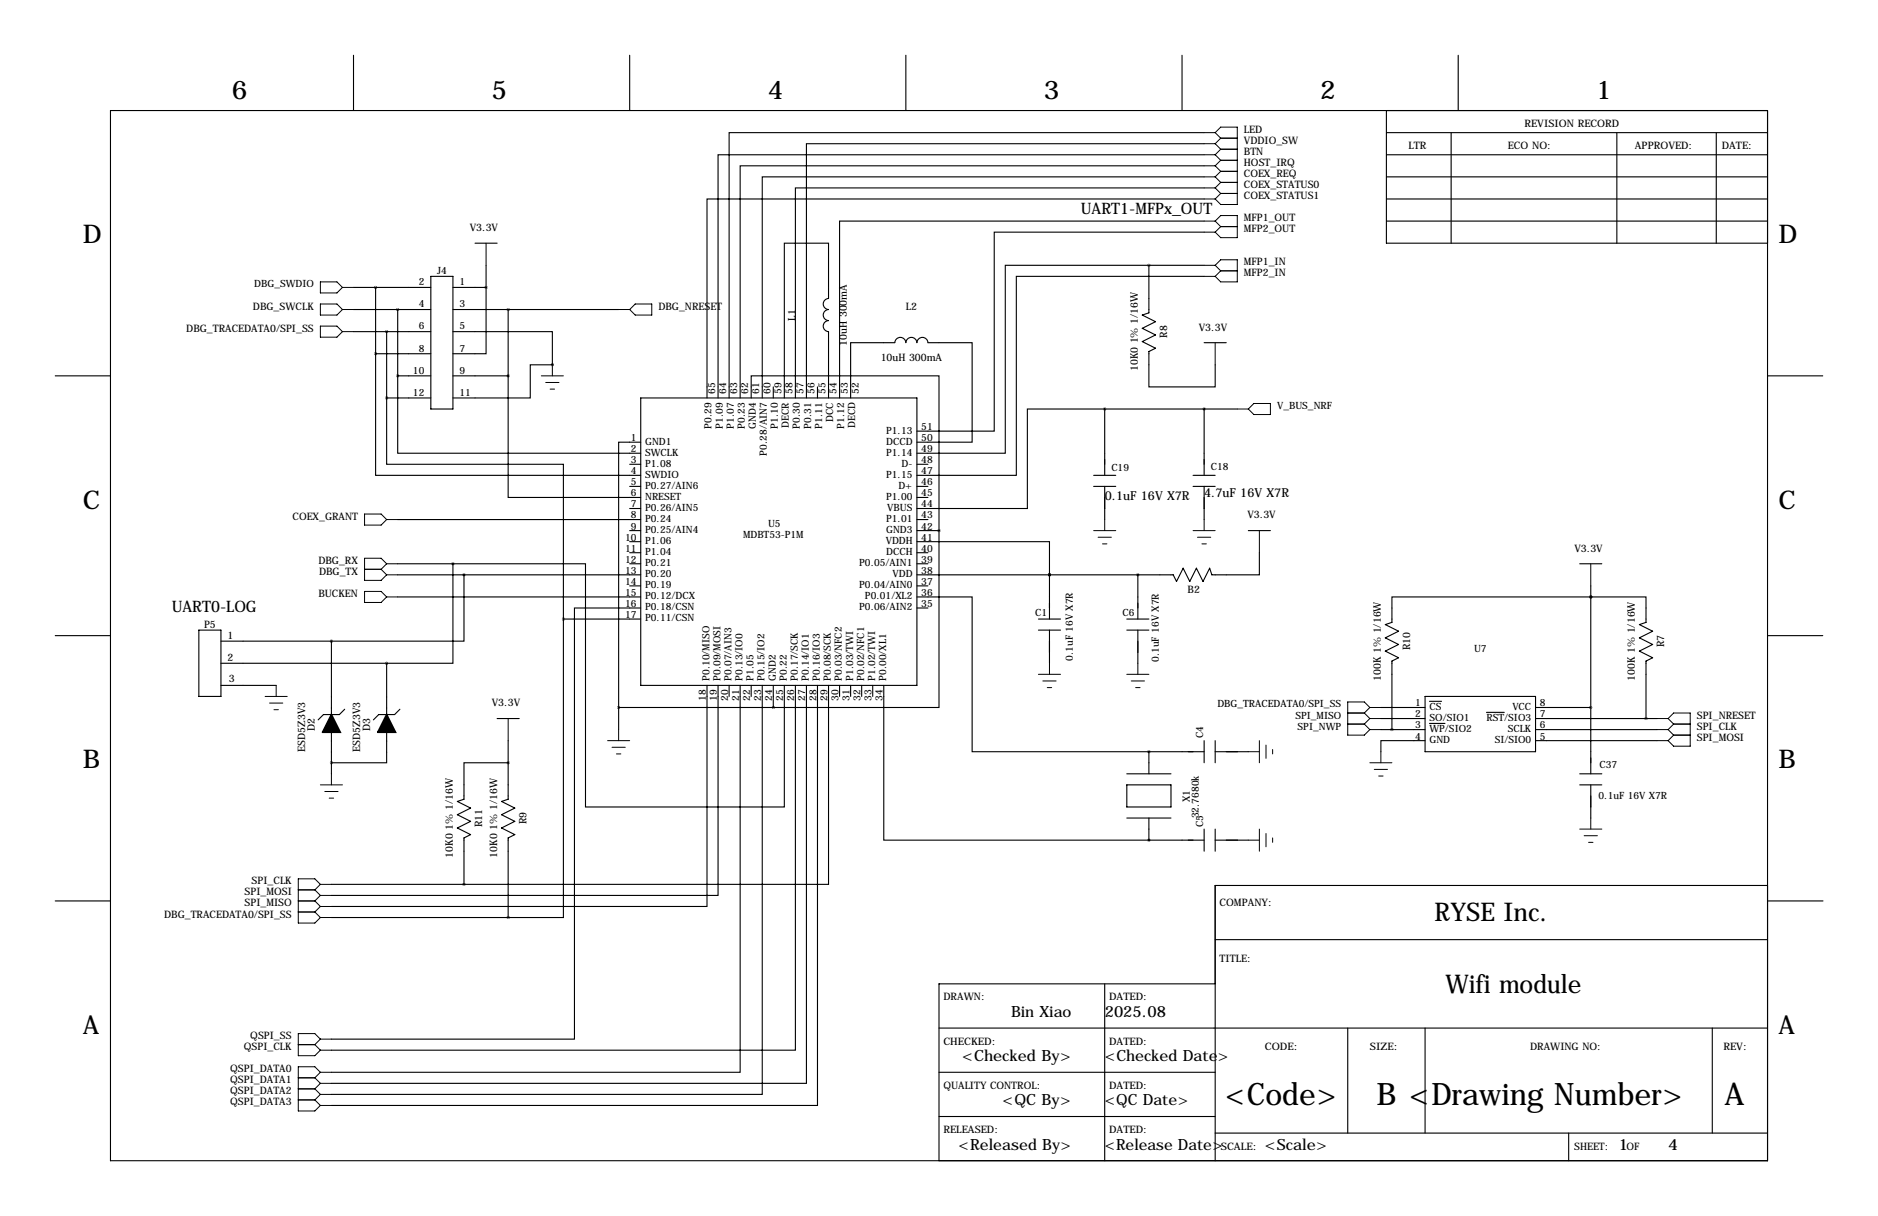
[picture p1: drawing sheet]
<svg xmlns="http://www.w3.org/2000/svg" width="432mm" height="279mm" viewBox="0 0 432 279" stroke-linecap="round" stroke-linejoin="round" font-family="sans-serif">
<g fill="none" stroke="#000" stroke-width=".25">
<path d="M81.3 12.7v12.7M144.8 12.7v12.7M208.3 12.7v12.7M271.8 12.7v12.7M335.3 12.7v12.7M25.4 25.4h381v241.3h-381zM276.9 38.1h-106.7v53.3M276.9 35.6h-111.8v55.8M276.9 30.5h-109.3v60.9M276.9 33h-91.5v58.4M318.8 30.5h87.6M318.8 35.6h87.6"/>
<path d="M318.8 25.4v30.5h87.6M333.7 30.5v25.4M371.8 30.5v25.4M394.6 30.5v25.4M109.2 55.9h5.1M276.9 40.6h-101.6v50.8M276.9 43.2h-94v48.2M276.9 50.8h-83.9v40.6M276.9 53.3h-48.3v45.8h-17.8M276.9 45.7h-114.3v45.7M318.8 45.7h87.6M318.8 50.8h87.6"/>
<path d="M318.8 40.6h87.6M81.3 66h17.8M81.3 71.1h17.8M81.3 76.2h17.8M86.4 66v15.3M88.9 76.2v15.2M91.4 71.1v15.3M99.1 63.5h5v30.5h-5zM104.1 76.2h22.9v7.6M104.1 66h7.7M104.1 71.1h38.1M111.8 66v15.3h-7.7"/>
<path d="M111.8 61v5M116.8 71.1v15.3M264.2 61h-33.1v43.1h-20.3M264.2 61v10.9l-1.6 .5 3.1 1.5-3.1 1.5 3.1 1.6-3.1 1.5 3.1 1.5-1.5 .8v8.1h15.2v-5.1M264.2 61h12.7M276.9 63.5h-43.2v45.7h-22.9M276.9 78.7h5M12.7 86.4h12.7M86.4 81.3v27.9h60.9M86.4 81.3h12.7M88.9 91.4v15.3h40.6v35.5M88.9 91.4h10.2"/>
<path d="M91.4 86.4v17.7h55.9M91.4 86.4h7.7M104.1 86.4h12.7M116.8 86.4v27.9h30.5M127 83.8h.1M127 83.8h-5.1v7.6h-17.8M147.3 91.4h63.5v66.1h-63.5zM172.7 91.4v-5h43.2v35.5M177.8 88.9v2.5M180.3 91.4v-35.5h10.2v12.7a1.27 1.27 0 0 0-1.2 1.3 1.27 1.27 0 0 0 1.2 1.2 1.27 1.27 0 0 0-1.2 1.3 1.27 1.27 0 0 0 1.2 1.3 1.27 1.27 0 0 0-1.2 1.2 1.27 1.27 0 0 0 1.2 1.3v15.2M188 88.9v2.5M195.6 91.4v-12.7h10.1a1.27 1.27 0 0 1 1.3-1.2 1.27 1.27 0 0 1 1.3 1.2 1.27 1.27 0 0 1 1.2-1.2 1.27 1.27 0 0 1 1.3 1.2 1.27 1.27 0 0 1 1.3-1.2 1.27 1.27 0 0 1 1.3 1.2h10.1v22.9h-12.7"/>
<path d="M254 94h-17.8v22.8h-25.4M254 94v15.2M254 94h30.5M276.9 94v15.2M406.4 86.4h12.7M91.4 119.4h55.9M144.8 106.7h2.5M144.8 111.8h2.5M144.8 116.8h2.5M147.3 101.6h-5.1v61M210.8 106.7h2.6M210.8 111.8h2.6"/>
<path d="M210.8 114.3h2.6M210.8 119.4h2.6M251.5 109.2h5M251.5 111.8h5M254 111.8v7.6M274.3 109.2h5.1M274.3 111.8h5.1M276.9 111.8v7.6M91.4 129.5h12.7M91.4 132.1h55.9M91.4 137.2h55.9M104.1 129.5h30.5v55.9h45.7v-27.9"/>
<path d="M104.1 129.5v22.9h-15.2M106.7 132.1v15.2h-30.5M144.8 121.9h2.5M144.8 124.5h2.5M144.8 127h2.5M144.8 129.5h2.5M144.8 134.6h2.5M147.3 139.7h-15.2v99.1h-55.9M210.8 137.2h12.7v35.5h40.7M210.8 124.5h30.5v7.6M210.8 121.9h5.1M210.8 127h2.6"/>
<path d="M210.8 129.5h2.6M210.8 134.6h2.6M210.8 139.7h2.6M215.9 121.9v40.7h-38.1M241.3 132.1h.1M241.3 132.1v10.1M261.6 132.1v10.1M287 121.9h5.1M289.6 127v5.1h-11l-.5-1.5-1.5 3-1.5-3-1.5 3-1.6-3-1.5 3-.8-1.5h-58.9M363.2 129.5h5.1M365.8 137.2h-45.8v5.8l-1.5 .5 3.1 1.5-3.1 1.6 3.1 1.5-3.1 1.5 3.1 1.5-1.6 .8v15.7M365.8 137.2h12.7v5.8l-1.6 .5 3.1 1.5-3.1 1.6 3.1 1.5-3.1 1.5 3.1 1.5-1.5 .8v13.2"/>
<path d="M365.8 137.2h.1M365.8 134.6v43.2M12.7 146h12.7M45.7 144.8h5.1v15.2h-5.1zM50.8 157.5h12.7M50.8 147.3h25.4M50.8 152.4h38.1M76.2 147.3v16.9M88.9 152.4v11.8M129.5 142.2v68.6h-12.7M129.5 142.2h17.8M162.6 157.5v50.8h-86.4"/>
<path d="M165.1 157.5v48.2h-88.9M167.6 157.5v2.5M170.2 157.5v88.9h-94M172.7 157.5v2.5M175.3 157.5v94h-99.1M177.8 157.5v5.1M182.9 157.5v83.8h-106.7M185.4 157.5v91.4h-109.2M188 157.5v96.5h-111.8M190.5 157.5v45.7h-83.8M193 157.5v2.5M195.6 157.5v2.5"/>
<path d="M198.1 157.5v2.5M200.7 157.5v2.5M203.2 157.5v35.5h61M238.8 142.2h5M238.8 144.8h5M241.3 144.8v7.6M259.1 142.2h5.1M259.1 144.8h5.1M261.6 144.8v7.6M406.4 146h12.7M76.2 168.2v9.6M79.2 163l-1.2 1.2h-3.6l-1.2 1.2"/>
<path d="M88.9 168.2v7.1h-12.7M91.9 163l-1.2 1.2h-3.6l-1.2 1.2M114.3 165.1h5.1M116.8 175.3h-10.1v8.3l-1.5 .5 3 1.6-3 1.5 3 1.5-3 1.5 3 1.6-1.5 .7v10.7M116.8 170.2v13.4l-1.5 .5 3.1 1.6-3.1 1.5 3.1 1.5-3.1 1.5 3.1 1.6-1.6 .7v18.3M142.2 162.6h35.6M142.2 162.6v5M259.1 177.8h10.1M264.2 172.7v5.1M264.2 172.7h12.7M276.9 170.2v5.1M279.4 170.2v5.1"/>
<path d="M279.4 172.7h7.6M317.5 162.6h10.2M317.5 165.1h10.2M317.5 167.6h10.2M327.7 170.2h-10.2v2.5M327.7 160h25.4v12.7h-25.4zM328.7 161.1h2.7M328.7 166.2h3.5M341.8 163.7h4.1M353.1 162.6h12.7M353.1 165.1h27.9M353.1 167.6h27.9"/>
<path d="M353.1 170.2h27.9M363.2 177.8h5.1M259.1 180.3h10.1v5.1h-10.1zM259.1 188h10.1M264.2 188v5M264.2 193h12.7M276.9 190.5v5.1M279.4 190.5v5.1M279.4 193h7.6M363.2 180.3h5.1M365.8 180.3v7.7M12.7 207h12.7"/>
<path d="M76.2 210.8h40.6M76.2 203.2h30.5M279.4 215.9h127M406.4 203.5h-127v63.2M406.5 207h12.7M215.9 236.2h190.5M254 226.1v40.6M279.4 226.1h-63.5v40.6M309.9 236.2v24.1M327.7 236.2v24.1M393.7 236.2v24.1M215.9 246.4h63.5"/>
<path d="M215.9 256.5h63.5M279.4 260.3h127M360.7 260.3v6.4"/>
</g>
<path d="M76.2 164.2l2 4h-4zM88.9 164.2l2 4h-4z" fill="#000" stroke="#000" stroke-width=".38"/>
<g fill="none" stroke="#000" stroke-width=".23">
<path d="M276.9 38.1h2.5M276.9 35.6h2.5M276.9 30.5h2.5M276.9 33h2.5M279.4 30.5l1.3-1.3h3.8v17.8h-3.8l-1.3-1.3M279.4 38.1l1.3 1.3M279.4 35.6l1.3 1.2M279.4 30.5l1.3 1.3M279.4 33l1.3 1.3M280.7 39.4h3.8M280.7 39.4l-1.3 1.2M280.7 36.8h3.8"/>
<path d="M280.7 36.8l-1.3 1.3M280.7 34.3h3.8M280.7 34.3l-1.3 1.3M280.7 31.8h3.8M280.7 31.8l-1.3 1.2M111.8 55.9v5.1M276.9 40.6h2.5M276.9 43.2h2.5M276.9 50.8h2.5M276.9 53.3h2.5M276.9 45.7h2.5M279.4 40.6l1.3 1.3"/>
<path d="M279.4 50.8l1.3-1.3h3.8v5.1h-3.8l-1.3-1.3M279.4 43.2l1.3 1.2M279.4 50.8l1.3 1.3M280.7 41.9h3.8M280.7 44.4h3.8M280.7 41.9l-1.3 1.3M280.7 52.1h3.8M280.7 52.1l-1.3 1.2M280.7 44.4l-1.3 1.3M73.7 64.8h3.8l1.2 1.2-1.2 1.3h-3.8zM73.7 69.8h3.8l1.2 1.3-1.2 1.3h-3.8zM73.7 74.9h3.8l1.2 1.3-1.2 1.3h-3.8z"/>
<path d="M78.7 66h2.6M78.7 76.2h2.6M78.7 71.1h2.6M142.2 71.1h2.6M144.8 71.1l1.2-1.3h3.9v2.6h-3.9zM276.9 61h2.5M276.9 63.5h2.5M279.4 61l1.3-1.3h3.8v5.1h-3.8l-1.3-1.3M279.4 61l1.3 1.2M279.4 78.7v5.1M280.7 62.2h3.8M280.7 62.2l-1.3 1.3"/>
<path d="M124.5 86.4h5M125.5 87.9h3M126.5 89.4h1M127 83.8v2.6M284.5 94h2.5M288.3 92.7h3.8v2.5h-3.8l-1.3-1.2zM83.8 118.1h3.8l1.3 1.3-1.3 1.3h-3.8zM88.9 119.4h2.5M254 119.4v2.5M276.9 119.4v2.5M83.8 135.9h3.8l1.3 1.3-1.3 1.2h-3.8zM83.8 130.8h3.8"/>
<path d="M87.6 130.8l1.3 1.3M88.9 137.2h2.5M88.9 129.5l-1.3-1.2h-3.8v5h3.8l1.3-1.2M88.9 132.1h2.5M88.9 129.5h2.5M88.9 129.5l-1.3 1.3M251.5 121.9h5M252.5 123.4h3M253.5 125h1M274.3 121.9h5.1M275.3 123.4h3.1M276.4 125h1"/>
<path d="M289.6 121.9v5.1M365.8 129.5v5.1M63.5 157.5v2.5M238.8 154.9h5M239.8 156.5h3M240.8 158h1M241.3 152.4v2.5M259.1 154.9h5.1M260.1 156.5h3M261.1 158h1M261.6 152.4v2.5M61 160h5"/>
<path d="M62 161.5h3M63 163.1h1M76.2 177.8v2.5M116.8 165.1v5.1M139.7 170.2h5.1M140.7 171.7h3.1M141.7 173.2h1M142.2 167.6v2.6M287 172.7h2.6M289.6 170.2v5.1M291.1 171.2v3M292.6 172.2v1"/>
<path d="M309.9 163.8h3.8M309.9 166.4h3.8M313.7 163.8l1.3 1.3M313.7 166.4l1.3 1.2M315 175.3h5M315 162.6h2.5M315 162.6l-1.3 1.2M315 162.6l-1.3-1.3h-3.8v7.6h3.8l1.3-1.3M315 165.1h2.5M315 165.1l-1.3 1.3M315 167.6h2.5M316 176.8h3"/>
<path d="M317 178.3h1M317.5 172.7v2.6M381 170.2h2.5M381 165.1h2.5M381 167.6h2.5M383.5 165.1l1.3-1.3h3.8v7.6h-3.8l-1.3-1.2M383.5 165.1l1.3 1.3M383.5 167.6l1.3 1.3M384.8 166.4h3.8M384.8 168.9h3.8M384.8 168.9l-1.3 1.3M384.8 166.4l-1.3 1.2"/>
<path d="M73.7 180.3h5M74.7 181.9h3M75.7 183.4h1M287 193h2.6M289.6 190.5v5.1M291.1 191.5v3.1M292.6 192.5v1M363.2 190.5h5.1M364.2 192h3.1M365.3 193.5h1M365.8 188v2.5M68.6 204.5h3.8"/>
<path d="M68.6 207h3.8M68.6 209.5h3.8M72.4 204.5l1.3 1.2M72.4 207l1.3 1.3M72.4 209.5l1.3 1.3M73.7 203.2l-1.3-1.3h-3.8v10.2h3.8l1.3-1.3M73.7 203.2h2.5M73.7 203.2l-1.3 1.3M73.7 205.7h2.5M73.7 205.7l-1.3 1.3M73.7 208.3h2.5M73.7 208.3l-1.3 1.2"/>
<path d="M73.7 210.8h2.5M73.7 238.8l-1.3-1.3h-3.8v5.1h3.8l1.3-1.3M73.7 238.8h2.5M73.7 238.8l-1.3 1.2M68.6 240h3.8M68.6 247.6h3.8M68.6 252.7h3.8M68.6 250.2h3.8M72.4 240l1.3 1.3M72.4 250.2l1.3 1.3M72.4 247.6l1.3 1.3M72.4 252.7l1.3 1.3"/>
<path d="M73.7 241.3h2.5M73.7 246.4l-1.3-1.3h-3.8v10.2h3.8l1.3-1.3M73.7 246.4h2.5M73.7 246.4l-1.3 1.2M73.7 251.5h2.5M73.7 251.5l-1.3 1.2M73.7 248.9h2.5M73.7 248.9l-1.3 1.3M73.7 254h2.5"/>
</g>
<path d="M264.1 193a.05 .05 0 0 0 .1 0 .05 .05 0 0 0-.1 0zM264.1 172.7a.05 .05 0 0 0 .1 0 .05 .05 0 0 0-.1 0zM142.2 162.6a.05 .05 0 0 0 .1 0 .05 .05 0 0 0-.1 0zM91.4 71.1a.05 .05 0 0 0 .1 0 .05 .05 0 0 0-.1 0zM86.3 66a.05 .05 0 0 0 .1 0 .05 .05 0 0 0-.1 0zM116.8 71.1a.05 .05 0 0 0 .1 0 .05 .05 0 0 0-.1 0zM276.8 94a.05 .05 0 0 0 .1 0 .05 .05 0 0 0-.1 0zM264.1 61a.05 .05 0 0 0 .1 0 .05 .05 0 0 0-.1 0zM104.1 129.5a.05 .05 0 0 0 .1 0 .05 .05 0 0 0-.1 0zM365.7 162.6a.05 .05 0 0 0 .1 0 .05 .05 0 0 0-.1 0zM116.8 210.8a.05 .05 0 0 0 .1 0 .05 .05 0 0 0-.1 0zM116.8 175.3a.05 .05 0 0 0 .1 0 .05 .05 0 0 0-.1 0zM129.5 142.2a.05 .05 0 0 0 .1 0 .05 .05 0 0 0-.1 0zM86.3 81.3a.05 .05 0 0 0 .1 0 .05 .05 0 0 0-.1 0zM91.4 86.4a.05 .05 0 0 0 .1 0 .05 .05 0 0 0-.1 0zM116.8 86.4a.05 .05 0 0 0 .1 0 .05 .05 0 0 0-.1 0zM111.7 66a.05 .05 0 0 0 .1 0 .05 .05 0 0 0-.1 0zM365.7 137.2a.05 .05 0 0 0 .1 0 .05 .05 0 0 0-.1 0zM320 167.6a.05 .05 0 0 0 .1 0 .05 .05 0 0 0-.1 0zM365.7 137.2a.05 .05 0 0 0 .1 0 .05 .05 0 0 0-.1 0zM378.4 165.1a.05 .05 0 0 0 .1 0 .05 .05 0 0 0-.1 0z" fill="#000" stroke="#000" stroke-width=".63"/>
<g font-size="7.1">
<text x="281.7" y="254">&lt;Code&gt;</text>
<text x="316.5" y="254">B &lt;Drawing Number&gt;</text>
<text x="396.5" y="254">A</text>
</g>
<g font-size="5.9">
<text x="53.3" y="22.9">6</text>
<text x="113" y="22.9">5</text>
<text x="176.5" y="22.9">4</text>
<text x="240" y="22.9">3</text>
<text x="303.5" y="22.9">2</text>
<text x="367" y="22.9">1</text>
<text x="19" y="55.9">D</text>
<text x="408.9" y="55.9">D</text>
<text x="19" y="116.8">C</text>
<text x="408.9" y="116.8">C</text>
<text x="19" y="176.5">B</text>
<text x="408.9" y="176.5">B</text>
<text x="329.8" y="211.6">RYSE Inc.</text>
<text x="332.3" y="228.1">Wifi module</text>
<text x="19" y="237.5">A</text>
<text x="408.9" y="237.5">A</text>
</g>
<g font-size="3.6">
<text x="248.5" y="49.2">UART1-MFPx_OUT</text>
<text x="39.5" y="140.6">UART0-LOG</text>
<text x="232.5" y="233.7">Bin Xiao</text>
<text x="254" y="233.7">2025.08</text>
<text x="221.2" y="243.8">&lt;Checked By&gt;</text>
<text x="254" y="243.8">&lt;Checked Date&gt;</text>
<text x="230.5" y="254">&lt;QC By&gt;</text>
<text x="254" y="254">&lt;QC Date&gt;</text>
<text x="220.4" y="264.1">&lt;Released By&gt;</text>
<text x="254" y="264.1">&lt;Release Date&gt;</text>
<text x="290.8" y="264.1">&lt;Scale&gt;</text>
<text x="372.1" y="264.1">1</text>
<text x="383.5" y="264.1">4</text>
</g>
<g font-size="2.8">
<text x="254" y="114.8">0.1uF 16V X7R</text>
<text x="276.9" y="114.3">4.7uF 16V X7R</text>
</g>
<g font-size="2.4">
<text x="350.5" y="29.2">REVISION RECORD</text>
<text x="286" y="35.6">BTN</text>
<text x="286" y="30.5">LED</text>
<text x="286" y="33">VDDIO_SW</text>
<text x="323.8" y="34.3">LTR</text>
<text x="346.7" y="34.3">ECO NO:</text>
<text x="375.9" y="34.3">APPROVED:</text>
<text x="395.9" y="34.3">DATE:</text>
<text x="286" y="40.6">COEX_REQ</text>
<text x="286" y="38.1">HOST_IRQ</text>
<text x="286" y="43.2">COEX_STATUS0</text>
<text x="286" y="45.7">COEX_STATUS1</text>
<text x="108" y="53.1">V3.3V</text>
<text x="286" y="50.8">MFP1_OUT</text>
<text x="286" y="53.3">MFP2_OUT</text>
<text x="286" y="61">MFP1_IN</text>
<text x="286" y="63.5">MFP2_IN</text>
<text x="58.2" y="71.1">DBG_SWCLK</text>
<text x="151.4" y="71.1">DBG_NRESET</text>
<text x="208.3" y="71.1">L2</text>
<text x="42.8" y="76.2">DBG_TRACEDATA0/SPI_SS</text>
<text x="182.9" y="73.7" transform="rotate(-90 182.9 73.7)">L1</text>
<text x="268.4" y="77.6" transform="rotate(-90 268.4 77.6)">R8</text>
<text x="275.6" y="75.9">V3.3V</text>
<text x="194.7" y="79.5" transform="rotate(-90 194.7 79.5)">10uH 300mA</text>
<text x="202.5" y="82.9">10uH 300mA</text>
<text x="261.6" y="85.3" transform="rotate(-90 261.6 85.3)">10K0 1% 1/16W</text>
<text x="67.3" y="119.4">COEX_GRANT</text>
<text x="286.8" y="119.1">V3.3V</text>
<text x="73.2" y="129.5">DBG_RX</text>
<text x="362" y="126.7">V3.3V</text>
<text x="73.2" y="137.2">BUCKEN</text>
<text x="73.4" y="132.1">DBG_TX</text>
<text x="273" y="136.3">B2</text>
<text x="46.9" y="144.3">P5</text>
<text x="52.3" y="146.8">1</text>
<text x="324.2" y="149.4" transform="rotate(-90 324.2 149.4)">R10</text>
<text x="382.7" y="148.7" transform="rotate(-90 382.7 148.7)">R7</text>
<text x="52.3" y="151.9">2</text>
<text x="52.6" y="156.7">3</text>
<text x="317.5" y="156.4" transform="rotate(-90 317.5 156.4)">100K 1% 1/16W</text>
<text x="375.9" y="156.4" transform="rotate(-90 375.9 156.4)">100K 1% 1/16W</text>
<text x="72.4" y="167.9" transform="rotate(-90 72.4 167.9)">D2</text>
<text x="85.1" y="167.9" transform="rotate(-90 85.1 167.9)">D3</text>
<text x="113.1" y="162.3">V3.3V</text>
<text x="390.1" y="165.1">SPI_NRESET</text>
<text x="390.1" y="167.6">SPI_CLK</text>
<text x="70.1" y="172.7" transform="rotate(-90 70.1 172.7)">ESD5Z3V3</text>
<text x="82.8" y="172.7" transform="rotate(-90 82.8 172.7)">ESD5Z3V3</text>
<text x="390.1" y="170.2">SPI_MOSI</text>
<text x="110.9" y="190" transform="rotate(-90 110.9 190)">R11</text>
<text x="121" y="189.4" transform="rotate(-90 121 189.4)">R9</text>
<text x="104.1" y="197.1" transform="rotate(-90 104.1 197.1)">10K0 1% 1/16W</text>
<text x="114.3" y="197.1" transform="rotate(-90 114.3 197.1)">10K0 1% 1/16W</text>
<text x="57.9" y="203.2">SPI_CLK</text>
<text x="56.2" y="205.7">SPI_MOSI</text>
<text x="56.2" y="208.3">SPI_MISO</text>
<text x="280.4" y="208.3">COMPANY:</text>
<text x="37.7" y="210.8">DBG_TRACEDATA0/SPI_SS</text>
<text x="280.4" y="221">TITLE:</text>
<text x="216.9" y="229.9">DRAWN:</text>
<text x="255" y="229.9">DATED:</text>
<text x="57.6" y="238.8">QSPI_SS</text>
<text x="56.1" y="241.3">QSPI_CLK</text>
<text x="216.9" y="240">CHECKED:</text>
<text x="255" y="240">DATED:</text>
<text x="290.8" y="241.3">CODE:</text>
<text x="315" y="241.3">SIZE:</text>
<text x="351.8" y="241.3">DRAWING NO:</text>
<text x="396.2" y="241.3">REV:</text>
<text x="52.9" y="246.4">QSPI_DATA0</text>
<text x="52.9" y="251.5">QSPI_DATA2</text>
<text x="52.9" y="248.9">QSPI_DATA1</text>
<text x="216.9" y="250.2">QUALITY CONTROL:</text>
<text x="255" y="250.2">DATED:</text>
<text x="52.9" y="254">QSPI_DATA3</text>
<text x="216.9" y="260.3">RELEASED:</text>
<text x="255" y="260.3">DATED:</text>
<text x="280.7" y="264.2">SCALE:</text>
<text x="361.9" y="264.2">SHEET:</text>
<text x="374" y="264.2">OF</text>
</g>
<g font-size="2.3">
<text x="96.3" y="65.5">2</text>
<text x="100.5" y="63">J4</text>
<text x="105.7" y="65.5">1</text>
<text x="58.5" y="66">DBG_SWDIO</text>
<text x="96.3" y="70.6">4</text>
<text x="105.7" y="70.6">3</text>
<text x="96.3" y="75.7">6</text>
<text x="105.7" y="75.7">5</text>
<text x="96.3" y="80.8">8</text>
<text x="105.7" y="80.8">7</text>
<text x="94.9" y="85.9">10</text>
<text x="105.7" y="85.9">9</text>
<text x="94.9" y="90.9">12</text>
<text x="105.7" y="90.9">11</text>
<text x="164.4" y="90.4" transform="rotate(-90 164.4 90.4)">65</text>
<text x="167" y="90.4" transform="rotate(-90 167 90.4)">64</text>
<text x="169.5" y="90.4" transform="rotate(-90 169.5 90.4)">63</text>
<text x="172" y="90.4" transform="rotate(-90 172 90.4)">62</text>
<text x="174.6" y="90.4" transform="rotate(-90 174.6 90.4)">61</text>
<text x="177.1" y="90.4" transform="rotate(-90 177.1 90.4)">60</text>
<text x="179.7" y="90.4" transform="rotate(-90 179.7 90.4)">59</text>
<text x="182.2" y="90.4" transform="rotate(-90 182.2 90.4)">58</text>
<text x="184.7" y="90.4" transform="rotate(-90 184.7 90.4)">57</text>
<text x="187.3" y="90.4" transform="rotate(-90 187.3 90.4)">56</text>
<text x="189.8" y="90.4" transform="rotate(-90 189.8 90.4)">55</text>
<text x="192.4" y="90.4" transform="rotate(-90 192.4 90.4)">54</text>
<text x="194.9" y="90.4" transform="rotate(-90 194.9 90.4)">53</text>
<text x="197.4" y="90.4" transform="rotate(-90 197.4 90.4)">52</text>
<text x="293.6" y="94">V_BUS_NRF</text>
<text x="145" y="101.3">1</text>
<text x="163.6" y="98.5" transform="rotate(-90 163.6 98.5)">P0.29</text>
<text x="166.2" y="98.5" transform="rotate(-90 166.2 98.5)">P1.09</text>
<text x="168.7" y="98.5" transform="rotate(-90 168.7 98.5)">P1.07</text>
<text x="171.2" y="98.5" transform="rotate(-90 171.2 98.5)">P0.23</text>
<text x="173.8" y="98.5" transform="rotate(-90 173.8 98.5)">GND4</text>
<text x="178.9" y="98.5" transform="rotate(-90 178.9 98.5)">P1.10</text>
<text x="181.4" y="98.2" transform="rotate(-90 181.4 98.2)">DECR</text>
<text x="183.9" y="98.5" transform="rotate(-90 183.9 98.5)">P0.30</text>
<text x="186.5" y="98.5" transform="rotate(-90 186.5 98.5)">P0.31</text>
<text x="189" y="98.5" transform="rotate(-90 189 98.5)">P1.11</text>
<text x="191.6" y="96.9" transform="rotate(-90 191.6 96.9)">DCC</text>
<text x="194.1" y="98.5" transform="rotate(-90 194.1 98.5)">P1.12</text>
<text x="196.6" y="98.3" transform="rotate(-90 196.6 98.3)">DECD</text>
<text x="203.8" y="99.6">P1.13</text>
<text x="211.8" y="101.3">50</text>
<text x="211.8" y="98.8">51</text>
<text x="145" y="103.9">2</text>
<text x="145" y="106.4">3</text>
<text x="148.3" y="102.2">GND1</text>
<text x="148.3" y="104.7">SWCLK</text>
<text x="148.3" y="107.2">P1.08</text>
<text x="176.3" y="104.7" transform="rotate(-90 176.3 104.7)">P0.28/AIN7</text>
<text x="203.8" y="104.7">P1.14</text>
<text x="203.8" y="102.2">DCCD</text>
<text x="207.3" y="107.2">D-</text>
<text x="211.8" y="106.4">48</text>
<text x="211.8" y="103.9">49</text>
<text x="278.4" y="107.9">C18</text>
<text x="145" y="109">4</text>
<text x="145" y="111.5">5</text>
<text x="148.3" y="109.8">SWDIO</text>
<text x="148.3" y="112.3">P0.27/AIN6</text>
<text x="203.8" y="109.8">P1.15</text>
<text x="206.6" y="112.3">D+</text>
<text x="211.8" y="111.5">46</text>
<text x="211.8" y="109">47</text>
<text x="255.5" y="108.2">C19</text>
<text x="145" y="114">6</text>
<text x="145" y="116.6">7</text>
<text x="145" y="119.1">8</text>
<text x="148.3" y="114.9">NRESET</text>
<text x="148.3" y="117.4">P0.26/AIN5</text>
<text x="148.3" y="119.9">P0.24</text>
<text x="203.8" y="119.9">P1.01</text>
<text x="203.8" y="114.9">P1.00</text>
<text x="204" y="117.4">VBUS</text>
<text x="211.8" y="119.1">43</text>
<text x="211.8" y="116.6">44</text>
<text x="211.8" y="114">45</text>
<text x="143.7" y="124.2">10</text>
<text x="145" y="121.7">9</text>
<text x="148.3" y="122.5">P0.25/AIN4</text>
<text x="148.3" y="125">P1.06</text>
<text x="170.8" y="123.5">MDBT53-P1M</text>
<text x="176.6" y="121.2">U5</text>
<text x="203.7" y="125">VDDH</text>
<text x="203.8" y="122.5">GND3</text>
<text x="211.8" y="124.2">41</text>
<text x="211.8" y="121.7">42</text>
<text x="143.7" y="126.7">11</text>
<text x="143.7" y="129.3">12</text>
<text x="143.7" y="131.8">13</text>
<text x="148.3" y="127.6">P1.04</text>
<text x="148.3" y="130.1">P0.21</text>
<text x="197.6" y="130.1">P0.05/AIN1</text>
<text x="203.8" y="127.6">DCCH</text>
<text x="211.8" y="131.8">38</text>
<text x="211.8" y="129.3">39</text>
<text x="211.8" y="126.7">40</text>
<text x="143.7" y="134.4">14</text>
<text x="143.7" y="136.9">15</text>
<text x="148.3" y="132.6">P0.20</text>
<text x="148.3" y="135.2">P0.19</text>
<text x="148.3" y="137.7">P0.12/DCX</text>
<text x="197.6" y="135.2">P0.04/AIN0</text>
<text x="198.9" y="137.7">P0.01/XL2</text>
<text x="205.2" y="132.6">VDD</text>
<text x="211.8" y="136.9">36</text>
<text x="211.8" y="134.4">37</text>
<text x="143.7" y="139.4">16</text>
<text x="143.7" y="142">17</text>
<text x="148.3" y="140.3">P0.18/CSN</text>
<text x="148.3" y="142.8">P0.11/CSN</text>
<text x="197.6" y="140.3">P0.06/AIN2</text>
<text x="211.8" y="139.4">35</text>
<text x="238" y="141.5">C1</text>
<text x="258.1" y="141.5">C6</text>
<text x="338.9" y="149.9">U7</text>
<text x="246.6" y="151.9" transform="rotate(-90 246.6 151.9)">0.1uF 16V X7R</text>
<text x="266.4" y="152.1" transform="rotate(-90 266.4 152.1)">0.1uF 16V X7R</text>
<text x="162.3" y="161.1" transform="rotate(-90 162.3 161.1)">18</text>
<text x="163.1" y="156.5" transform="rotate(-90 163.1 156.5)">P0.10/MISO</text>
<text x="164.8" y="161.1" transform="rotate(-90 164.8 161.1)">19</text>
<text x="165.7" y="156.5" transform="rotate(-90 165.7 156.5)">P0.09/MOSI</text>
<text x="167.4" y="161.1" transform="rotate(-90 167.4 161.1)">20</text>
<text x="168.2" y="156.5" transform="rotate(-90 168.2 156.5)">P0.07/AIN3</text>
<text x="169.9" y="161.1" transform="rotate(-90 169.9 161.1)">21</text>
<text x="170.7" y="156.5" transform="rotate(-90 170.7 156.5)">P0.13/IO0</text>
<text x="172.5" y="161.1" transform="rotate(-90 172.5 161.1)">22</text>
<text x="173.3" y="156.5" transform="rotate(-90 173.3 156.5)">P1.05</text>
<text x="175" y="161.1" transform="rotate(-90 175 161.1)">23</text>
<text x="175.8" y="156.5" transform="rotate(-90 175.8 156.5)">P0.15/IO2</text>
<text x="177.5" y="161.1" transform="rotate(-90 177.5 161.1)">24</text>
<text x="178.4" y="156.5" transform="rotate(-90 178.4 156.5)">GND2</text>
<text x="180.1" y="161.1" transform="rotate(-90 180.1 161.1)">25</text>
<text x="180.9" y="156.5" transform="rotate(-90 180.9 156.5)">P0.22</text>
<text x="182.6" y="161.1" transform="rotate(-90 182.6 161.1)">26</text>
<text x="183.4" y="156.5" transform="rotate(-90 183.4 156.5)">P0.17/SCK</text>
<text x="185.2" y="161.1" transform="rotate(-90 185.2 161.1)">27</text>
<text x="186" y="156.5" transform="rotate(-90 186 156.5)">P0.14/IO1</text>
<text x="187.7" y="161.1" transform="rotate(-90 187.7 161.1)">28</text>
<text x="188.5" y="156.5" transform="rotate(-90 188.5 156.5)">P0.16/IO3</text>
<text x="190.2" y="161.1" transform="rotate(-90 190.2 161.1)">29</text>
<text x="191.1" y="156.5" transform="rotate(-90 191.1 156.5)">P0.08/SCK</text>
<text x="192.8" y="161.1" transform="rotate(-90 192.8 161.1)">30</text>
<text x="193.6" y="156.5" transform="rotate(-90 193.6 156.5)">P0.03/NFC2</text>
<text x="195.3" y="161.1" transform="rotate(-90 195.3 161.1)">31</text>
<text x="196.1" y="156.5" transform="rotate(-90 196.1 156.5)">P1.03/TWI</text>
<text x="197.9" y="161.1" transform="rotate(-90 197.9 161.1)">32</text>
<text x="198.7" y="156.5" transform="rotate(-90 198.7 156.5)">P0.02/NFC1</text>
<text x="200.4" y="161.1" transform="rotate(-90 200.4 161.1)">33</text>
<text x="201.2" y="156.5" transform="rotate(-90 201.2 156.5)">P1.02/TWI</text>
<text x="202.9" y="161.1" transform="rotate(-90 202.9 161.1)">34</text>
<text x="203.8" y="156.5" transform="rotate(-90 203.8 156.5)">P0.00/XL1</text>
<text x="279.9" y="162.6">DBG_TRACEDATA0/SPI_SS</text>
<text x="297.8" y="165.1">SPI_MISO</text>
<text x="298.3" y="167.6">SPI_NWP</text>
<text x="325.4" y="162.3">1</text>
<text x="325.4" y="164.8">2</text>
<text x="325.4" y="167.4">3</text>
<text x="328.7" y="163.1">CS</text>
<text x="328.7" y="165.7">SO/SIO1</text>
<text x="341.8" y="165.7">RST/SIO3</text>
<text x="347.7" y="163.1">VCC</text>
<text x="354.1" y="167.4">6</text>
<text x="354.1" y="164.8">7</text>
<text x="354.1" y="162.3">8</text>
<text x="276.6" y="169.7" transform="rotate(-90 276.6 169.7)">C4</text>
<text x="325.4" y="169.9">4</text>
<text x="328.7" y="168.2">WP/SIO2</text>
<text x="328.7" y="170.7">GND</text>
<text x="343.7" y="170.7">SI/SIO0</text>
<text x="346.7" y="168.2">SCLK</text>
<text x="354.1" y="169.9">5</text>
<text x="367.8" y="176.5">C37</text>
<text x="273.6" y="184.3" transform="rotate(-90 273.6 184.3)">X1</text>
<text x="367.5" y="183.5">0.1uF 16V X7R</text>
<text x="275.7" y="188.1" transform="rotate(-90 275.7 188.1)">32.7680k</text>
<text x="276.6" y="190" transform="rotate(-90 276.6 190)">C5</text>
</g>
</svg>
